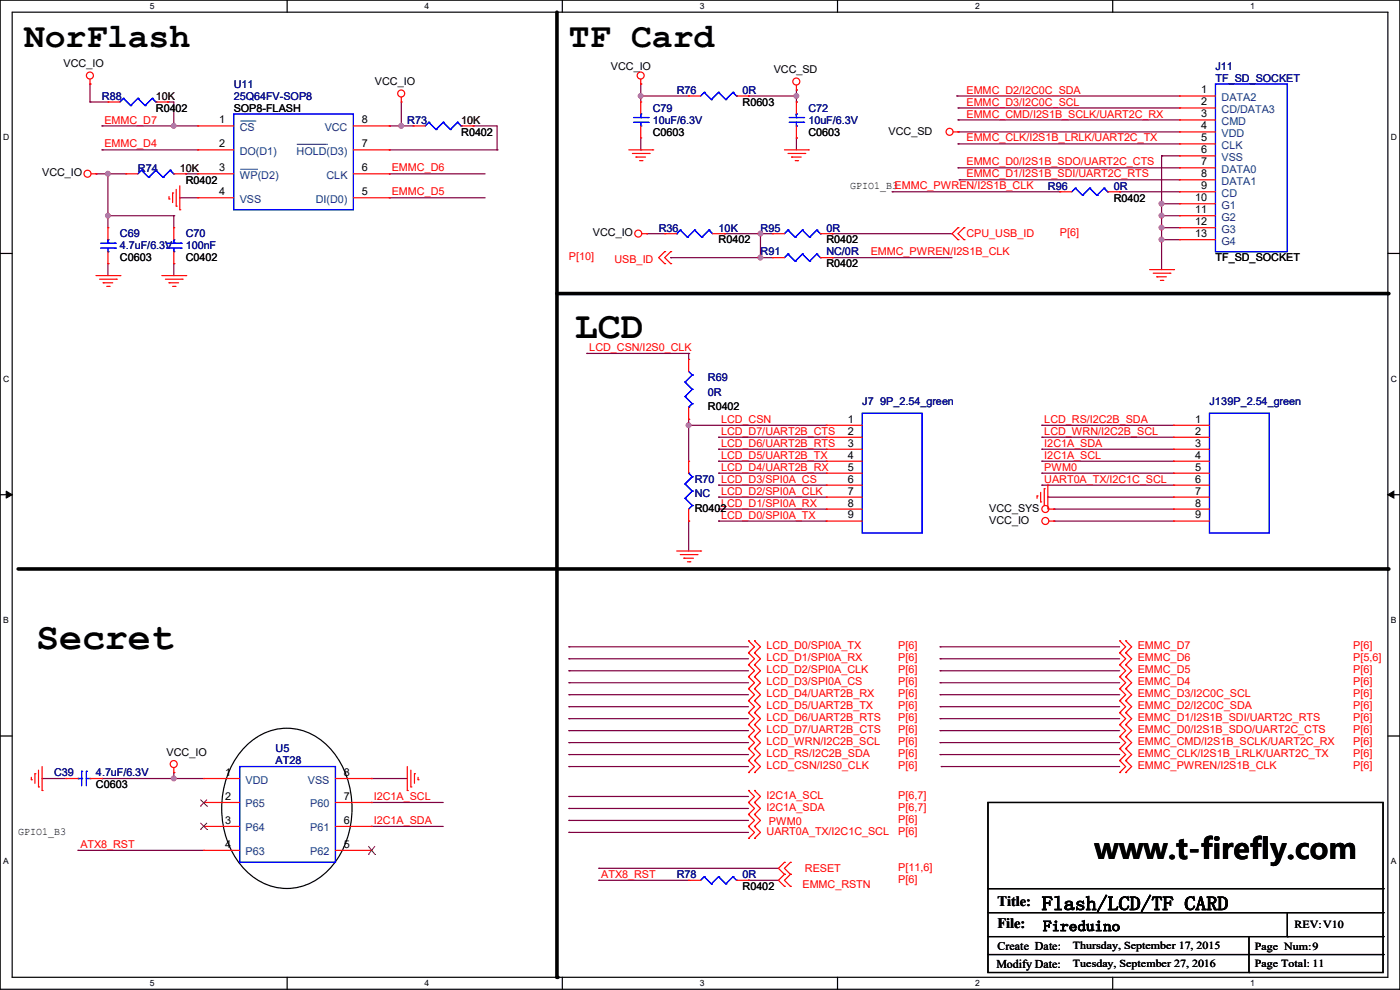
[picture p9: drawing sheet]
<svg xmlns="http://www.w3.org/2000/svg" width="297mm" height="210mm" viewBox="0 0 297 210" stroke-linecap="round" stroke-linejoin="round" font-family="sans-serif">
<path d="M0 0h297v209.8h-297zM2.6 2.6h291.8v204.7h-291.8z" fill="none" stroke="#000" stroke-width=".25"/>
<g fill="#fff">
<path d="M31.7 .3h1v2h-1z"/>
<path d="M31.7 207.6h1v1.9h-1z"/>
</g>
<path d="M60.9 0v2.6M60.9 207.3v2.5" fill="none" stroke="#000" stroke-width=".25"/>
<g fill="#fff">
<path d="M90.1 .3h1v2h-1z"/>
<path d="M90.1 207.6h1v1.9h-1z"/>
</g>
<path d="M119.3 0v2.6M119.3 207.3v2.5" fill="none" stroke="#000" stroke-width=".25"/>
<g fill="#fff">
<path d="M148.5 .3h.9v2h-.9z"/>
<path d="M148.5 207.6h.9v1.9h-.9z"/>
</g>
<path d="M177.7 0v2.6M177.7 207.3v2.5" fill="none" stroke="#000" stroke-width=".25"/>
<g fill="#fff">
<path d="M206.8 .3h1v2h-1z"/>
<path d="M206.8 207.6h1v1.9h-1z"/>
</g>
<path d="M236.1 0v2.6M236.1 207.3v2.5" fill="none" stroke="#000" stroke-width=".25"/>
<g fill="#fff">
<path d="M265.2 .3h1v2h-1z"/>
<path d="M265.2 207.6h1v1.9h-1z"/>
<path d="M.7 28.2h1.2v1.9h-1.2z"/>
<path d="M295.1 28.2h1.2v1.9h-1.2z"/>
<path d="M.7 79.3h1.2v2h-1.2z"/>
<path d="M295.1 79.3h1.2v2h-1.2z"/>
</g>
<path d="M0 53.8h2.6M294.4 53.8h2.6" fill="none" stroke="#000" stroke-width=".25"/>
<g fill="#fff">
<path d="M.7 130.5h1.2v2h-1.2z"/>
<path d="M295.1 130.5h1.1v2h-1.1z"/>
</g>
<path d="M0 104.9h2.6M294.4 104.9h2.6" fill="none" stroke="#000" stroke-width=".25"/>
<path d="M1.3 104.2l1.3 .7-1.3 .8zM294.4 104.9l1.3-.7v1.5z" fill="#000" stroke="#000" stroke-width=".21"/>
<g fill="#fff">
<path d="M.7 181.7h1.2v2h-1.2z"/>
<path d="M295.1 181.7h1.1v2h-1.1z"/>
</g>
<g fill="none" stroke="#000" stroke-width=".25">
<path d="M0 156.1h2.6M52.1 158.4a12 12 0 0 1 18.5 1.1 19.7 19.7 0 0 1-1 25.1 12 12 0 0 1-18.5-1.1 19.7 19.7 0 0 1 1-25.1zM294.4 156.1h2.6M209.6 170.2h83.8v36.1h-83.8zM209.6 188.5h83.8M209.6 193.6h83.8M209.6 198.7h83.8M265 198.7v7.6M273.1 198.7h.1M273.1 193.6v5.1M293.4 188.5h.1M293.4 193.6h.1"/>
<path d="M293.4 198.7h.1M209.6 202.5h83.8M265 206.3h.1M293.4 202.5h.1"/>
</g>
<path d="M118.2 2.6v204.7M118.2 62.3h176.2M3.9 120.7h290.5" fill="none" stroke="#000" stroke-width=".76"/>
<g fill="#000">
<circle cx="294.4" cy="62.3" r=".38"/>
<circle cx="294.4" cy="120.7" r=".38"/>
<circle cx="118.2" cy="207.3" r=".38"/>
</g>
<g fill="none" stroke="#800040" stroke-width=".25">
<path d="M19.1 17.8h.1M19.1 17.8v3.8M135.9 17.8h.1M135.9 17.8v3.8M169 19.1h.1M169 19.1v2.5M19.1 21.6h.1M19.1 21.6h3.8M20.4 36.9h.1M20.4 36.9h6.3M21.6 31.8h.1M21.6 26.7h.1"/>
<path d="M21.6 26.7h20.4M21.6 31.8h20.4M22.9 36.9h.1M22.9 36.9v11.4M35.6 21.6h.1M35.6 21.6h1.3v5.1M36.9 26.7h.1M39.4 36.9h.1M39.4 36.9h2.6M82.6 31.8h.1M82.6 36.9h.1M82.6 26.7h.1"/>
<path d="M82.6 26.7h5.1M82.6 36.9h20.3M82.6 31.8h22.9M85.1 26.7h.1M85.1 21.6v5.1M100.4 26.7h.1M100.4 26.7h5.1v5.1M105.5 31.8h.1M135.9 20.4h.1M135.9 31.8h.1M135.9 20.4h10.2M135.9 29.3v2.5"/>
<path d="M158.8 20.4h.1M158.8 20.4h10.2M169 29.3h.1M169 21.6h.1M169 29.3v2.5M203 20.4h.1M203 20.4h47.2M203.2 28h.1M203.2 22.9h.1M203.2 25.4h.1M203.2 30.5h.1M203.2 35.6h.1"/>
<path d="M203.2 28h47M203.2 22.9h47M203.2 25.4h47M203.2 30.5h47M203.2 35.6h47M203.5 38.1h.1M203.5 38.1h46.7M246.4 33.1h.1M246.4 33.1h3.8M246.4 33.1v24.1M22.9 45.8h.1M22.9 55.9h.1"/>
<path d="M22.9 45.8h14M22.9 55.9v2.6M36.9 45.8h.1M36.9 55.9h.1M36.9 45.8v2.5M36.9 55.9v2.6M38.1 42h.1M38.1 42h3.9M82.6 42h.1M82.6 42h20.3M137.2 49.6h.1M137.2 49.6h3.8"/>
<path d="M142.3 54.7h.1M142.3 54.7h21.6M153.7 49.6h.1M153.7 49.6h10.2M161.3 54.7h.1M161.3 49.6h.1M161.3 49.6v5.1M176.6 54.7h.1M176.6 49.6h.1M176.6 54.7h25.4M176.6 49.6h25.4M189.3 40.7h.1"/>
<path d="M189.3 40.7h35.5M237.5 40.7h.1M237.5 40.7h12.7M246.4 43.2h.1M246.4 45.8h.1M246.4 48.3h.1M246.4 50.8h.1M246.4 45.8h3.8M246.4 48.3h3.8M246.4 43.2h3.8M246.4 50.8h3.8M124.5 75h.1"/>
<path d="M124.5 75h21.6M146.1 75h.1M146.1 75v1.2M146.1 90.2h.1M146.1 88.9h.1M146.1 90.2h29.2M146.1 88.9v8.9M152.4 92.8h.1M152.4 95.3h.1M152.4 97.8h.1M152.4 92.8h22.9M152.4 95.3h22.9"/>
<path d="M152.4 97.8h22.9M221 92.8h.1M221 90.2h.1M221 95.3h.1M221 97.8h.1M221 90.2h28M221 92.8h28M221 95.3h28M221 97.8h28M146.1 110.5h.1M146.1 110.5v6.4M152.4 100.4h.1"/>
<path d="M152.4 102.9h.1M152.4 105.5h.1M152.4 108h.1M152.4 110.5h.1M152.4 100.4h22.9M152.4 102.9h22.9M152.4 105.5h22.9M152.4 108h22.9M152.4 110.5h22.9M221 100.4h.1M221 102.9h.1M221 100.4h28"/>
<path d="M221 102.9h28M222.3 105.5h.1M222.3 105.5h26.7M223.6 108h.1M223.6 110.5h.1M223.6 108h25.4M223.6 110.5h25.4M120.7 137.2h.1M120.7 139.7h.1M120.7 137.2h38.1M120.7 139.7h38.1M199.4 139.7h.1"/>
<path d="M199.4 137.2h.1M199.4 137.2h38.1M199.4 139.7h38.1M120.7 144.8h.1M120.7 157.5h.1M120.7 147.4h.1M120.7 149.9h.1M120.7 152.4h.1M120.7 155h.1M120.7 142.3h.1M120.7 144.8h38.1M120.7 157.5h38.1"/>
<path d="M120.7 147.4h38.1M120.7 149.9h38.1M120.7 152.4h38.1M120.7 155h38.1M120.7 142.3h38.1M199.4 149.9h.1M199.4 147.4h.1M199.4 152.4h.1M199.4 155h.1M199.4 157.5h.1M199.4 142.3h.1M199.4 144.8h.1"/>
<path d="M199.4 144.8h38.1M199.4 157.5h38.1M199.4 147.4h38.1M199.4 149.9h38.1M199.4 152.4h38.1M199.4 155h38.1M199.4 142.3h38.1M8.9 165.1h.1M8.9 165.1h5.1M21.6 165.1h.1M21.6 165.1h21.6M36.9 165.1h.1"/>
<path d="M36.9 163.9h.1M36.9 163.9v1.2M78.8 165.1h.1M78.8 170.2h.1M78.8 175.3h.1M78.8 165.1h7.6M78.8 170.2h15.2M78.8 175.3h15.2M120.7 160.1h.1M120.7 162.6h.1M120.7 174h.1M120.7 169h.1"/>
<path d="M120.7 171.5h.1M120.7 176.6h.1M120.7 160.1h38.1M120.7 162.6h38.1M120.7 174h38.1M120.7 169h38.1M120.7 171.5h38.1M120.7 176.6h38.1M199.4 160.1h.1M199.4 160.1h38.1M199.7 162.6h.1M199.7 162.6h37.8"/>
<path d="M16.6 180.4h.1M16.6 180.4h26.6M127 184.2h.1M127 186.7h.1M127 184.2h38.1M127 186.7h19.1M158.8 186.7h.1M158.8 186.7h6.3"/>
</g>
<g fill="#f0f" stroke="#f0f" stroke-width=".25">
<circle cx="22.9" cy="45.7" r=".49"/>
<circle cx="22.9" cy="36.9" r=".49"/>
<circle cx="85.1" cy="26.7" r=".49"/>
<circle cx="36.9" cy="26.7" r=".49"/>
<circle cx="246.4" cy="45.7" r=".49"/>
<circle cx="246.4" cy="48.3" r=".49"/>
<circle cx="246.4" cy="43.2" r=".49"/>
<circle cx="246.4" cy="50.8" r=".49"/>
<circle cx="168.9" cy="20.3" r=".49"/>
<circle cx="135.9" cy="20.3" r=".49"/>
<circle cx="36.9" cy="165.1" r=".49"/>
<circle cx="146.1" cy="90.2" r=".49"/>
<circle cx="161.3" cy="54.6" r=".49"/>
<circle cx="161.3" cy="49.6" r=".49"/>
</g>
<g fill="none" stroke="#f00" stroke-width=".25">
<path d="M19.1 17.8h.1M19.1 16.8v1M135.9 17.8h.1M135.9 16.8v1M169 19.1h.1M169 18.1v1M19.3 36.9h1.1M20.4 36.9h.1M22.9 21.6h.1M22.9 21.6h2.5M26.7 36.9h.1M26.7 36.9h2.6"/>
<path d="M33.1 21.6h2.5M35.6 21.6h.1M36.9 36.9h2.5M38.1 39.4v5.1M39.4 36.9h.1M42 26.7h.1M42 36.9h.1M42 31.8h.1M42 36.9h7.6M42 31.8h7.6M42 26.7h7.6M75 36.9h7.6"/>
<path d="M75 31.8h7.6M75 26.7h7.6M82.6 26.7h.1M82.6 36.9h.1M82.6 31.8h.1M85.1 21.6h.1M85.1 20.6v1M87.7 26.7h.1M87.7 26.7h2.5M97.8 26.7h2.6M100.4 26.7h.1M133.4 31.8h5.1"/>
<path d="M134.2 32.6h3.5M134.9 33.3h.1M134.9 33.3h2M135.7 34.1h.5M135.9 29.3h.1M135.9 21.6h.1M135.9 21.6v2.6M135.9 26.7v2.6M136.2 34.1h.1M137.7 32.6h.1M138.5 31.8h.1M146.1 20.4h.1"/>
<path d="M146.1 20.4h2.5M156.3 20.4h2.5M158.8 20.4h.1M166.4 31.8h5.1M167.2 32.6h3.5M167.9 33.3h.1M167.9 33.3h2.1M168.7 34.1h.5M169 29.3h.1M169 21.6h.1M169 21.6v2.6M169 26.7v2.6"/>
<path d="M169.2 34.1h.1M170.7 32.6h.1M171.5 31.8h.1M202.2 28h1M203.2 28h.1M250.2 22.9h.1M250.2 25.4h.1M250.2 28h.1M250.2 30.5h.1M250.2 33.1h.1M250.2 35.6h.1M250.2 38.1h.1"/>
<path d="M250.2 20.4h.1M250.2 28h7.7M250.2 20.4h7.7M250.2 22.9h7.7M250.2 25.4h7.7M250.2 30.5h7.7M250.2 33.1h7.7M250.2 35.6h7.7M250.2 38.1h7.7M20.4 58.5h5M21.1 59.2h3.6M21.9 60h.1"/>
<path d="M21.9 60h2M22.9 55.9h.1M22.9 48.3h.1M22.9 48.3v2.5M22.9 53.4v2.5M24.7 59.2h.1M25.4 58.5h.1M34.3 58.5h5.1M35.1 59.2h3.6M35.9 42.2h.1M35.9 60h.1M35.9 41.7v.5"/>
<path d="M35.9 60h2M36.6 40.9h.1M36.6 40.9v2.1M36.9 55.9h.1M36.9 48.3h.1M36.9 48.3v2.5M36.9 53.4v2.5M37.4 43.7h.1M37.4 40.2v3.5M38.1 44.5h.1M38.7 59.2h.1M39.4 58.5h.1"/>
<path d="M42 42h.1M42 42h7.6M75 42h7.6M82.6 42h.1M136.2 49.6h1M137.2 49.6h.1M141 53.4h.1M141 55.9h.1M141 49.6h.1M141 49.6h2.6M141 53.4l-1.3 1.3 1.3 1.2M142.3 53.4h.1"/>
<path d="M142.3 55.9h.1M142.3 53.4l-1.3 1.3 1.3 1.2M151.2 49.6h2.5M153.7 49.6h.1M163.9 49.6h.1M163.9 54.7h.1M163.9 49.6h2.5M163.9 54.7h2.5M174 49.6h2.6M174 54.7h2.6M176.6 49.6h.1M176.6 54.7h.1"/>
<path d="M203.2 48.3h.1M203.2 50.8h.1M203.2 48.3l-1.2 1.3 1.2 1.2M204.5 50.8h.1M204.5 48.3h.1M204.5 48.3l-1.3 1.3 1.3 1.2M224.8 40.7h.1M224.8 40.7h2.6M235 40.7h2.5M237.5 40.7h.1M243.9 57.2h5.1M244.6 58h3.6"/>
<path d="M245.4 58.7h.1M245.4 58.7h2M246.2 59.5h.5M246.7 59.5h.1M248.2 58h.1M249 57.2h.1M250.2 40.7h.1M250.2 43.2h.1M250.2 45.8h.1M250.2 48.3h.1M250.2 50.8h.1M250.2 40.7h7.7"/>
<path d="M250.2 43.2h7.7M250.2 45.8h7.7M250.2 48.3h7.7M250.2 50.8h7.7M22.6 60.7h.6M23.2 60.7h.1M36.6 60.7h.5M37.1 60.7h.1M146.1 76.2h.1M146.1 76.2v2.6M146.1 88.9h.1M146.1 97.8h.1"/>
<path d="M146.1 86.4v2.5M146.1 97.8v2.6M175.3 90.2h.1M175.3 92.8h.1M175.3 95.3h.1M175.3 97.8h.1M175.3 90.2h7.6M175.3 92.8h7.6M175.3 95.3h7.6M175.3 97.8h7.6M249 90.2h.1M249 92.8h.1"/>
<path d="M249 95.3h.1M249 97.8h.1M249 90.2h7.6M249 92.8h7.6M249 95.3h7.6M249 97.8h7.6M143.6 116.9h5M144.3 117.6h3.6M145.1 118.4h.1M145.1 118.4h2M145.8 119.2h.5M146.1 110.5h.1"/>
<path d="M146.1 108v2.5M146.3 119.2h.1M147.9 117.6h.1M148.6 116.9h.1M175.3 100.4h.1M175.3 102.9h.1M175.3 105.5h.1M175.3 108h.1M175.3 110.5h.1M175.3 108h7.6M175.3 110.5h7.6M175.3 100.4h7.6"/>
<path d="M175.3 102.9h7.6M175.3 105.5h7.6M220 105.2h.1M220 105.2v.5M220.8 106.5h.1M220.8 104.4v2.1M221.5 103.7h.1M221.5 103.7v3.5M222.3 102.9h.1M222.3 102.9v5.1M222.5 108h1.1M222.5 110.5h1.1"/>
<path d="M223.6 108h.1M223.6 110.5h.1M249 100.4h.1M249 102.9h.1M249 105.5h.1M249 108h.1M249 110.5h.1M249 108h7.6M249 110.5h7.6M249 100.4h7.6M249 102.9h7.6M249 105.5h7.6"/>
<path d="M158.8 138.5h.1M158.8 135.9h.1M158.8 135.9l1.3 1.3-1.3 1.3M158.8 138.5l1.3 1.2-1.3 1.3M160.1 138.5h.1M160.1 135.9h.1M160.1 135.9l1.2 1.3-1.2 1.3M160.1 138.5l1.2 1.2-1.2 1.3M237.5 138.5h.1M237.5 135.9h.1M237.5 135.9l1.3 1.3-1.3 1.3M237.5 138.5l1.3 1.2-1.3 1.3"/>
<path d="M238.8 138.5h.1M238.8 135.9h.1M238.8 135.9l1.3 1.3-1.3 1.3M238.8 138.5l1.3 1.2-1.3 1.3M158.8 141h.1M158.8 143.6h.1M158.8 146.1h.1M158.8 148.6h.1M158.8 151.2h.1M158.8 153.7h.1M158.8 156.3h.1M158.8 158.8h.1"/>
<path d="M158.8 141l1.3 1.3-1.3 1.3M158.8 143.6l1.3 1.2-1.3 1.3M158.8 146.1l1.3 1.3-1.3 1.2M158.8 148.6l1.3 1.3-1.3 1.3M158.8 151.2l1.3 1.2-1.3 1.3M158.8 153.7l1.3 1.3-1.3 1.3M158.8 156.3l1.3 1.2-1.3 1.3M158.8 158.8l1.3 1.3-1.3 1.2M160.1 141h.1M160.1 143.6h.1M160.1 146.1h.1M160.1 148.6h.1"/>
<path d="M160.1 151.2h.1M160.1 153.7h.1M160.1 156.3h.1M160.1 158.8h.1M160.1 141l1.2 1.3-1.2 1.3M160.1 143.6l1.2 1.2-1.2 1.3M160.1 146.1l1.2 1.3-1.2 1.2M160.1 148.6l1.2 1.3-1.2 1.3M160.1 151.2l1.2 1.2-1.2 1.3M160.1 153.7l1.2 1.3-1.2 1.3M160.1 156.3l1.2 1.2-1.2 1.3M160.1 158.8l1.2 1.3-1.2 1.2"/>
<path d="M237.5 141h.1M237.5 143.6h.1M237.5 146.1h.1M237.5 148.6h.1M237.5 151.2h.1M237.5 153.7h.1M237.5 156.3h.1M237.5 158.8h.1M237.5 141l1.3 1.3-1.3 1.3M237.5 143.6l1.3 1.2-1.3 1.3M237.5 146.1l1.3 1.3-1.3 1.2M237.5 148.6l1.3 1.3-1.3 1.3"/>
<path d="M237.5 151.2l1.3 1.2-1.3 1.3M237.5 153.7l1.3 1.3-1.3 1.3M237.5 156.3l1.3 1.2-1.3 1.3M237.5 158.8l1.3 1.3-1.3 1.2M238.8 141h.1M238.8 143.6h.1M238.8 146.1h.1M238.8 148.6h.1M238.8 151.2h.1M238.8 153.7h.1M238.8 156.3h.1M238.8 158.8h.1"/>
<path d="M238.8 141l1.3 1.3-1.3 1.3M238.8 143.6l1.3 1.2-1.3 1.3M238.8 146.1l1.3 1.3-1.3 1.2M238.8 148.6l1.3 1.3-1.3 1.3M238.8 151.2l1.3 1.2-1.3 1.3M238.8 153.7l1.3 1.3-1.3 1.3M238.8 156.3l1.3 1.2-1.3 1.3M238.8 158.8l1.3 1.3-1.3 1.2M6.6 165.4h.1M6.6 164.9v.5M7.4 164.1h.1M7.4 164.1v2.1"/>
<path d="M8.2 166.9h.1M8.2 163.4v3.5M8.9 167.7h.1M8.9 162.6v5.1M14 165.1h.1M14 165.1h2.6M19.1 165.1h2.5M21.6 165.1h.1M36.9 163.9h.1M36.9 162.9v1M43.2 165.1h.1M43.2 170.2h.1"/>
<path d="M43.2 175.3h.1M43.2 165.1h7.6M43.2 170.2h7.6M43.2 175.3h7.6M71.2 165.1h7.6M71.2 170.2h7.6M71.2 175.3h7.6M78.8 175.3h.1M78.8 170.2h.1M78.8 165.1h.1M86.4 167.7h.1M86.4 162.6v5.1"/>
<path d="M87.2 166.9h.1M87.2 163.4v3.5M87.9 164.1h.1M87.9 164.1v2.1M88.7 165.4h.1M88.7 164.9v.5M158.8 161.3h.1M158.8 163.9h.1M158.8 175.3h.1M158.8 172.8h.1M158.8 170.2h.1M158.8 167.7h.1"/>
<path d="M158.8 177.8h.1M158.8 161.3l1.3 1.3-1.3 1.3M158.8 172.8l1.3 1.2-1.3 1.3M158.8 170.2l1.3 1.3-1.3 1.3M158.8 167.7l1.3 1.3-1.3 1.2M158.8 175.3l1.3 1.3-1.3 1.2M160.1 161.3h.1M160.1 163.9h.1M160.1 175.3h.1M160.1 172.8h.1M160.1 170.2h.1M160.1 167.7h.1"/>
<path d="M160.1 177.8h.1M160.1 161.3l1.2 1.3-1.2 1.3M160.1 172.8l1.2 1.2-1.2 1.3M160.1 170.2l1.2 1.3-1.2 1.3M160.1 167.7l1.2 1.3-1.2 1.2M160.1 175.3l1.2 1.3-1.2 1.2M237.5 161.3h.1M237.5 163.9h.1M237.5 161.3l1.3 1.3-1.3 1.3M238.8 161.3h.1M238.8 163.9h.1M238.8 161.3l1.3 1.3-1.3 1.3"/>
<path d="M43.2 180.4h.1M43.2 180.4h7.6M71.2 180.4h7.6M78.8 180.4h.1M146.1 186.7h.1M146.1 186.7h2.5M156.3 186.7h2.5M158.8 186.7h.1M166.4 182.9h.1M166.4 185.5h.1M166.4 188h.1M166.4 182.9l-1.3 1.3 1.3 1.3"/>
<path d="M166.4 185.5l-1.3 1.2 1.3 1.3M167.7 185.5h.1M167.7 182.9h.1M167.7 188h.1M167.7 182.9l-1.3 1.3 1.3 1.3M167.7 185.5l-1.3 1.2 1.3 1.3"/>
<circle cx="19.1" cy="16" r=".74"/>
<circle cx="85.1" cy="19.8" r=".74"/>
<circle cx="135.9" cy="16" r=".74"/>
<circle cx="168.9" cy="17.3" r=".74"/>
<circle cx="18.6" cy="36.9" r=".74"/>
<circle cx="201.4" cy="28" r=".74"/>
<circle cx="135.4" cy="49.6" r=".74"/>
<circle cx="221.8" cy="108" r=".74"/>
<circle cx="221.8" cy="110.5" r=".74"/>
<circle cx="36.9" cy="162.1" r=".74"/>
</g>
<g fill="none" stroke="#00f" stroke-width=".25">
<path d="M149.4 19.6h.1M149.4 19.6l-.8 .8M149.4 19.6l1.5 1.5M152.4 19.6h.1M152.4 19.6l-1.5 1.5M152.4 19.6l1.6 1.5M155.5 19.6h.1M155.5 19.6l-1.5 1.5M155.5 19.6l.8 .8M257.9 17.8h15.2v35.6h-15.2zM26.2 20.9h.1M26.2 20.9l-.8 .7"/>
<path d="M26.2 20.9l1.5 1.5M27.7 22.4h.1M29.3 20.9h.1M29.3 20.9l-1.6 1.5M29.3 20.9l1.5 1.5M30 36.1h.1M30 36.1l-.7 .8M30 36.1l1.5 1.5M30.8 22.4h.1M31.5 37.6h.1M32.3 20.9h.1M32.3 20.9l-1.5 1.5"/>
<path d="M32.3 20.9l.8 .7M33.1 21.6h.1M33.1 36.1h.1M33.1 36.1l-1.6 1.5M33.1 36.1l1.5 1.5M34.6 37.6h.1M36.1 36.1h.1M36.1 36.1l-1.5 1.5M36.1 36.1l.8 .8M36.9 36.9h.1M49.6 24.2h25.4v20.3h-25.4zM91 26h.1"/>
<path d="M91 26l-.8 .7M91 26l1.5 1.5M92.5 27.5h.1M94 26h.1M94 26l-1.5 1.5M94 26l1.5 1.5M95.5 27.5h.1M97.1 26h.1M97.1 26l-1.6 1.5M97.1 26l.7 .7M97.8 26.7h.1M134.4 24.9h3.1"/>
<path d="M134.4 26h3.1M135.9 24.9h.1M135.9 24.2h.1M135.9 26.7h.1M135.9 24.2v.7M135.9 26v.7M137.5 24.9h.1M137.5 26h.1M150.9 21.1h.1M154 21.1h.1M156.3 20.4h.1M167.4 24.9h3.1"/>
<path d="M167.4 26h3.1M169 24.9h.1M169 24.2h.1M169 26.7h.1M169 24.2v.7M169 26v.7M170.5 24.9h.1M170.5 26h.1M228.1 39.9h.1M228.1 39.9l-.7 .8M228.1 39.9l1.6 1.5M231.2 39.9h.1"/>
<path d="M231.2 39.9l-1.5 1.5M231.2 39.9l1.5 1.5M234.2 39.9h.1M234.2 39.9l-1.5 1.5M234.2 39.9l.8 .8M21.4 51.6h3M21.4 52.6h3M22.9 51.6h.1M22.9 50.8h.1M22.9 53.4h.1M22.9 50.8v.8M22.9 52.6v.8"/>
<path d="M24.4 51.6h.1M24.4 52.6h.1M35.3 51.6h3.1M35.3 52.6h3.1M36.9 51.6h.1M36.9 50.8h.1M36.9 53.4h.1M36.9 50.8v.8M36.9 52.6v.8M38.4 51.6h.1M38.4 52.6h.1M143.6 49.6h.1"/>
<path d="M144.3 48.8h.1M144.3 48.8l1.5 1.5M144.3 48.8l-.7 .8M145.8 50.3h.1M147.4 48.8h.1M147.4 48.8l1.5 1.5M147.4 48.8l-1.6 1.5M148.9 50.3h.1M150.4 48.8h.1M150.4 48.8l.8 .8M150.4 48.8l-1.5 1.5M167.2 48.8h.1"/>
<path d="M167.2 53.9h.1M167.2 48.8l-.8 .8M167.2 48.8l1.5 1.5M167.2 53.9l-.8 .8M167.2 53.9l1.5 1.5M168.7 50.3h.1M168.7 55.4h.1M170.2 48.8h.1M170.2 53.9h.1M170.2 48.8l-1.5 1.5M170.2 48.8l1.5 1.5M170.2 53.9l-1.5 1.5"/>
<path d="M170.2 53.9l1.5 1.5M171.7 50.3h.1M171.7 55.4h.1M173.3 48.8h.1M173.3 53.9h.1M173.3 48.8l-1.6 1.5M173.3 48.8l.7 .8M173.3 53.9l-1.6 1.5M173.3 53.9l.7 .8M174 49.6h.1M174 54.7h.1M229.7 41.4h.1"/>
<path d="M232.7 41.4h.1M235 40.7h.1M146.1 78.8l.8 .7M146.9 79.5h.1M146.9 79.5l-1.6 1.6M145.3 81.1h.1M145.3 84.1h.1M145.3 81.1l1.6 1.5M145.3 84.1l1.6 1.5M146.1 86.4h.1M146.9 82.6h.1M146.9 85.6h.1"/>
<path d="M146.9 82.6l-1.6 1.5M146.9 85.6l-.8 .8M182.9 87.7h12.7v25.4h-12.7zM256.6 87.7h12.7v25.4h-12.7zM145.3 105.7h.1M145.3 102.7h.1M145.3 105.7l1.6 1.5M145.3 102.7l1.6 1.5M146.1 100.4h.1M146.1 100.4l.8 .7M146.9 107.2h.1M146.9 104.2h.1"/>
<path d="M146.9 101.1h.1M146.9 107.2l-.8 .8M146.9 104.2l-1.6 1.5M146.9 101.1l-1.6 1.6M16.6 165.1h.1M16.6 165.1h.7M17.3 163.6h.1M17.3 165.1h.1M17.3 163.6v3.1M18.3 163.6h.1M18.3 163.6v3.1M18.3 165.1h.8"/>
<path d="M19.1 165.1h.1M50.8 162.6h20.4v20.3h-20.4zM149.4 186h.1M149.4 186l-.8 .7M149.4 186l1.5 1.5M150.9 187.5h.1M152.4 186h.1M152.4 186l-1.5 1.5M152.4 186l1.6 1.5M154 187.5h.1M155.5 186h.1M155.5 186l-1.5 1.5"/>
<path d="M155.5 186l.8 .7M156.3 186.7h.1"/>
</g>
<path d="M51 25.7h3.2M51 35.9h3.5M54.2 25.7h.1M54.5 35.9h.1M63 30.6h6.3M69.3 30.6h.1" fill="none" stroke="#004080" stroke-width=".21"/>
<path d="M42.5 171h.1M42.5 176h.1M42.5 169.6l1.4 1.4M42.5 174.5l1.4 1.5M43.9 171h.1M43.9 176h.1M43.9 169.6l-1.4 1.4M43.9 174.5l-1.4 1.5M78.1 179.5l1.5 1.7M79.6 179.5l-1.5 1.7M78.1 181.2h.1M79.6 181.2h.1" fill="none" stroke="#804000" stroke-width=".21"/>
<g font-size="8.1">
<text x="122" y="71.6">LCD</text>
<text x="7.7" y="137.7">Secret</text>
</g>
<g font-size="7.4">
<text x="5.1" y="10">NorFlash</text>
<text x="120.7" y="10">TF Card</text>
</g>
<text font-size="6.1" x="232.2" y="182.3">www.t-firefly.com</text>
<text font-size="4.1" x="221" y="193">Flash/LCD/TF CARD</text>
<g font-size="3">
<text x="211.6" y="192.3">Title:</text>
<text x="211.6" y="196.9">File:</text>
<text x="221.3" y="197.5">Fireduino</text>
</g>
<g font-size="2.5">
<text x="211.6" y="201.5">Create Date:</text>
<text x="211.4" y="205.3">Modify Date:</text>
</g>
<g font-size="2.3">
<text x="13.5" y="14.3">VCC_IO</text>
<text x="129.6" y="14.8">VCC_IO</text>
<text x="164.1" y="15.6">VCC_SD</text>
<text x="33.1" y="23.7">R0402</text>
<text x="49.6" y="23.7">SOP8-FLASH</text>
<text x="79.5" y="18.1">VCC_IO</text>
<text x="157.5" y="22.4">R0603</text>
<text x="254.8" y="22.4">2</text>
<text x="254.8" y="19.8">1</text>
<text x="46.5" y="26.2">1</text>
<text x="76.8" y="26.2">8</text>
<text x="97.8" y="28.8">R0402</text>
<text x="138.5" y="28.8">C0603</text>
<text x="171.5" y="28.8">C0603</text>
<text x="188.5" y="28.5">VCC_SD</text>
<text x="254.8" y="24.9">3</text>
<text x="254.8" y="27.4">4</text>
<text x="254.8" y="30">5</text>
<text x="46.5" y="31.2">2</text>
<text x="76.8" y="31.2">7</text>
<text x="254.8" y="32.5">6</text>
<text x="254.8" y="35.1">7</text>
<text x="8.9" y="37.4">VCC_IO</text>
<text x="39.4" y="38.9">R0402</text>
<text x="46.5" y="36.3">3</text>
<text x="46.5" y="41.4">4</text>
<text x="76.8" y="41.4">5</text>
<text x="76.8" y="36.3">6</text>
<text x="180.4" y="40">GPIO1_B3EMMC_PWREN/I2S1B_CLK</text>
<text x="254.8" y="37.6">8</text>
<text x="254.8" y="40.1">9</text>
<text x="236.3" y="42.8">R0402</text>
<text x="253.5" y="42.7">10</text>
<text x="253.5" y="45.2">11</text>
<text x="253.5" y="47.8">12</text>
<text x="125.8" y="50.1">VCC_IO</text>
<text x="152.5" y="51.6">R0402</text>
<text x="175.3" y="51.6">R0402</text>
<text x="253.5" y="50.3">13</text>
<text x="25.4" y="55.5">C0603</text>
<text x="39.4" y="55.5">C0402</text>
<text x="175.3" y="56.7">R0402</text>
<text x="257.9" y="55.5">TF_SD_SOCKET</text>
<text x="150.2" y="87">R0402</text>
<text x="179.9" y="89.7">1</text>
<text x="253.5" y="89.7">1</text>
<text x="179.9" y="92.2">2</text>
<text x="179.9" y="94.7">3</text>
<text x="253.5" y="92.2">2</text>
<text x="253.5" y="94.7">3</text>
<text x="179.9" y="97.3">4</text>
<text x="179.9" y="99.8">5</text>
<text x="253.5" y="97.3">4</text>
<text x="253.5" y="99.8">5</text>
<text x="179.9" y="102.4">6</text>
<text x="179.9" y="104.9">7</text>
<text x="179.9" y="107.4">8</text>
<text x="253.5" y="102.4">6</text>
<text x="253.5" y="104.9">7</text>
<text x="253.5" y="107.4">8</text>
<text x="147.4" y="108.5">R0402</text>
<text x="179.9" y="110">9</text>
<text x="209.9" y="108.5">VCC_SYS</text>
<text x="209.9" y="111.1">VCC_IO</text>
<text x="253.5" y="110">9</text>
<text x="35.3" y="160.4">VCC_IO</text>
<text x="20.4" y="167.2">C0603</text>
<text x="47.8" y="164.6">1</text>
<text x="72.9" y="164.6">8</text>
<text x="47.8" y="169.7">2</text>
<text x="72.9" y="169.7">7</text>
<text x="3.9" y="177.2">GPIO1_B3</text>
<text x="47.8" y="174.8">3</text>
<text x="47.8" y="179.8">4</text>
<text x="72.9" y="179.8">5</text>
<text x="72.9" y="174.8">6</text>
<text x="157.5" y="188.8">R0402</text>
<text x="274.6" y="196.9">REV:V10</text>
<text x="227.6" y="201.2">Thursday, September 17, 2015</text>
<text x="266.2" y="201.5">Page Num:9</text>
<text x="227.6" y="205">Tuesday, September 27, 2016</text>
<text x="266.2" y="205">Page Total: 11</text>
</g>
<g font-size="2.3" fill="#000080">
<text x="257.9" y="14.8">J11</text>
<text x="257.9" y="17.4">TF_SD_SOCKET</text>
<text x="21.6" y="21.2">R88</text>
<text x="49.6" y="18.6">U11</text>
<text x="49.6" y="21.2">25Q64FV-SOP8</text>
<text x="138.5" y="23.7">C79</text>
<text x="143.6" y="19.9">R76</text>
<text x="157.5" y="19.9">0R</text>
<text x="171.5" y="23.7">C72</text>
<text x="86.4" y="26.2">R73</text>
<text x="138.5" y="26.2">10uF/6.3V</text>
<text x="171.5" y="26.2">10uF/6.3V</text>
<text x="29.3" y="36.4">R74</text>
<text x="222.3" y="40.2">R96</text>
<text x="236.3" y="40.2">0R</text>
<text x="25.4" y="50.4">C69</text>
<text x="25.4" y="52.9">4.7uF/6.3V</text>
<text x="39.4" y="50.4">C70</text>
<text x="39.4" y="52.9">100nF</text>
<text x="139.8" y="49.1">R36</text>
<text x="152.5" y="49.1">10K</text>
<text x="161.3" y="49.1">R95</text>
<text x="175.3" y="49.1">0R</text>
<text x="161.3" y="54.2">R91</text>
<text x="175.3" y="54.2">NC/0R</text>
<text x="150.2" y="80.9">R69</text>
<text x="150.2" y="83.9">0R</text>
<text x="182.9" y="85.9">J7</text>
<text x="186.7" y="85.9">9P_2.54_green</text>
<text x="256.6" y="85.9">J139P_2.54_green</text>
<text x="147.4" y="102.4">R70 LCD_D3/SPI0A_CS</text>
<text x="147.4" y="105.5">NC</text>
<text x="58.5" y="159.6">U5</text>
<text x="11.5" y="164.7">C39</text>
<text x="20.4" y="164.7">4.7uF/6.3V</text>
<text x="58.5" y="162.1">AT28</text>
<text x="143.6" y="186.3">R78</text>
<text x="157.5" y="186.3">0R</text>
</g>
<g font-size="2.3" fill="#400000">
<text x="33.1" y="21.2">10K</text>
<text x="97.8" y="26.2">10K</text>
<text x="38.1" y="36.4">10K</text>
</g>
<g font-size="2.3" fill="#f00">
<text x="205" y="19.9">EMMC_D2/I2C0C_SDA</text>
<text x="205" y="22.4">EMMC_D3/I2C0C_SCL</text>
<text x="22.1" y="26.2">EMMC_D7</text>
<text x="205" y="24.9">EMMC_CMD/I2S1B_SCLK/UART2C_RX</text>
<text x="22.1" y="31.3">EMMC_D4</text>
<text x="205" y="30">EMMC_CLK/I2S1B_LRLK/UART2C_TX</text>
<text x="205" y="35.1">EMMC_D0/I2S1B_SDO/UART2C_CTS</text>
<text x="83.1" y="41.4">EMMC_D5</text>
<text x="83.1" y="36.4">EMMC_D6</text>
<text x="205" y="37.6">EMMC_D1/I2S1B_SDI/UART2C_RTS</text>
<text x="205" y="50.4">CPU_USB_ID</text>
<text x="224.8" y="50.1">P[6]</text>
<text x="120.7" y="55.2">P[10]</text>
<text x="130.4" y="55.7">USB_ID</text>
<text x="184.7" y="54.1">EMMC_PWREN/I2S1B_CLK</text>
<text x="125" y="74.5">LCD_CSN/I2S0_CLK</text>
<text x="153" y="89.7">LCD_CSN</text>
<text x="221.5" y="89.7">LCD_RS/I2C2B_SDA</text>
<text x="153" y="92.2">LCD_D7/UART2B_CTS</text>
<text x="153" y="94.8">LCD_D6/UART2B_RTS</text>
<text x="221.5" y="92.2">LCD_WRN/I2C2B_SCL</text>
<text x="221.5" y="94.8">I2C1A_SDA</text>
<text x="153" y="97.3">LCD_D5/UART2B_TX</text>
<text x="153" y="99.9">LCD_D4/UART2B_RX</text>
<text x="221.5" y="97.3">I2C1A_SCL</text>
<text x="221.5" y="99.9">PWM0</text>
<text x="153" y="104.9">LCD_D2/SPI0A_CLK</text>
<text x="153" y="107.5">LCD_D1/SPI0A_RX</text>
<text x="221.5" y="102.4">UART0A_TX/I2C1C_SCL</text>
<text x="153" y="110">LCD_D0/SPI0A_TX</text>
<text x="162.6" y="137.8">LCD_D0/SPI0A_TX</text>
<text x="190.6" y="137.8">P[6]</text>
<text x="241.4" y="137.8">EMMC_D7</text>
<text x="287.1" y="137.8">P[6]</text>
<text x="162.6" y="140.3">LCD_D1/SPI0A_RX</text>
<text x="162.6" y="142.8">LCD_D2/SPI0A_CLK</text>
<text x="190.6" y="140.3">P[6]</text>
<text x="190.6" y="142.8">P[6]</text>
<text x="241.4" y="140.3">EMMC_D6</text>
<text x="241.4" y="142.8">EMMC_D5</text>
<text x="287.1" y="140.3">P[5,6]</text>
<text x="287.1" y="142.8">P[6]</text>
<text x="162.6" y="145.4">LCD_D3/SPI0A_CS</text>
<text x="162.6" y="147.9">LCD_D4/UART2B_RX</text>
<text x="190.6" y="145.4">P[6]</text>
<text x="190.6" y="147.9">P[6]</text>
<text x="241.4" y="145.4">EMMC_D4</text>
<text x="241.4" y="147.9">EMMC_D3/I2C0C_SCL</text>
<text x="287.1" y="145.4">P[6]</text>
<text x="287.1" y="147.9">P[6]</text>
<text x="162.6" y="150.5">LCD_D5/UART2B_TX</text>
<text x="162.6" y="153">LCD_D6/UART2B_RTS</text>
<text x="162.6" y="155.5">LCD_D7/UART2B_CTS</text>
<text x="190.6" y="150.5">P[6]</text>
<text x="190.6" y="153">P[6]</text>
<text x="190.6" y="155.5">P[6]</text>
<text x="241.4" y="150.5">EMMC_D2/I2C0C_SDA</text>
<text x="241.4" y="153">EMMC_D1/I2S1B_SDI/UART2C_RTS</text>
<text x="241.4" y="155.5">EMMC_D0/I2S1B_SDO/UART2C_CTS</text>
<text x="287.1" y="150.5">P[6]</text>
<text x="287.1" y="153">P[6]</text>
<text x="287.1" y="155.5">P[6]</text>
<text x="162.6" y="158.1">LCD_WRN/I2C2B_SCL</text>
<text x="162.6" y="160.6">LCD_RS/I2C2B_SDA</text>
<text x="190.6" y="158.1">P[6]</text>
<text x="190.6" y="160.6">P[6]</text>
<text x="241.4" y="158.1">EMMC_CMD/I2S1B_SCLK/UART2C_RX</text>
<text x="241.4" y="160.6">EMMC_CLK/I2S1B_LRLK/UART2C_TX</text>
<text x="287.1" y="158.1">P[6]</text>
<text x="287.1" y="160.6">P[6]</text>
<text x="162.6" y="163.2">LCD_CSN/I2S0_CLK</text>
<text x="190.6" y="163.2">P[6]</text>
<text x="241.4" y="163.2">EMMC_PWREN/I2S1B_CLK</text>
<text x="287.1" y="163.2">P[6]</text>
<text x="79.3" y="169.7">I2C1A_SCL</text>
<text x="162.6" y="172">I2C1A_SDA</text>
<text x="162.6" y="169.5">I2C1A_SCL</text>
<text x="190.6" y="172">P[6,7]</text>
<text x="190.6" y="169.5">P[6,7]</text>
<text x="17.1" y="179.9">ATX8_RST</text>
<text x="79.3" y="174.8">I2C1A_SDA</text>
<text x="162.6" y="177.1">UART0A_TX/I2C1C_SCL</text>
<text x="163.1" y="175.1">PWM0</text>
<text x="190.6" y="174.6">P[6]</text>
<text x="190.6" y="177.1">P[6]</text>
<text x="170.7" y="185">RESET</text>
<text x="190.6" y="184.7">P[11,6]</text>
<text x="127.6" y="186.2">ATX8_RST</text>
<text x="170.2" y="188.3">EMMC_RSTN</text>
<text x="190.6" y="187.3">P[6]</text>
</g>
<g font-size="2.3" fill="#004080">
<text x="259.1" y="24">CD/DATA3</text>
<text x="259.1" y="21.4">DATA2</text>
<text x="50.8" y="27.8">CS</text>
<text x="68.9" y="27.8">VCC</text>
<text x="259.1" y="26.5">CMD</text>
<text x="259.1" y="29">VDD</text>
<text x="50.8" y="32.9">DO(D1)</text>
<text x="62.9" y="32.9">HOLD(D3)</text>
<text x="259.1" y="31.6">CLK</text>
<text x="259.1" y="34.1">VSS</text>
<text x="50.8" y="37.9">WP(D2)</text>
<text x="69.3" y="37.9">CLK</text>
<text x="259.1" y="36.7">DATA0</text>
<text x="259.1" y="39.2">DATA1</text>
<text x="259.1" y="41.7">CD</text>
<text x="50.8" y="43">VSS</text>
<text x="67" y="43">DI(D0)</text>
<text x="259.1" y="44.3">G1</text>
<text x="259.1" y="46.8">G2</text>
<text x="259.1" y="49.4">G3</text>
<text x="259.1" y="51.9">G4</text>
<text x="52.1" y="166.2">VDD</text>
<text x="65.3" y="166.2">VSS</text>
<text x="52.1" y="171.3">P65</text>
<text x="65.8" y="171.3">P60</text>
<text x="52.1" y="176.4">P64</text>
<text x="65.8" y="176.4">P61</text>
<text x="52.1" y="181.4">P63</text>
<text x="65.8" y="181.4">P62</text>
</g>
<g font-size="1.8">
<text x="31.8" y="1.9">5</text>
<text x="90.1" y="1.9">4</text>
<text x="148.5" y="1.9">3</text>
<text x="206.8" y="1.9">2</text>
<text x="265.2" y="1.9">1</text>
<text x=".7" y="29.8">D</text>
<text x="295.1" y="29.8">D</text>
<text x=".7" y="80.9">C</text>
<text x="295.1" y="80.9">C</text>
<text x=".7" y="132.1">B</text>
<text x="295.1" y="132.1">B</text>
<text x=".7" y="183.3">A</text>
<text x="295.1" y="183.3">A</text>
<text x="31.8" y="209.2">5</text>
<text x="90.1" y="209.2">4</text>
<text x="148.5" y="209.2">3</text>
<text x="206.8" y="209.2">2</text>
<text x="265.2" y="209.2">1</text>
</g>
</svg>
